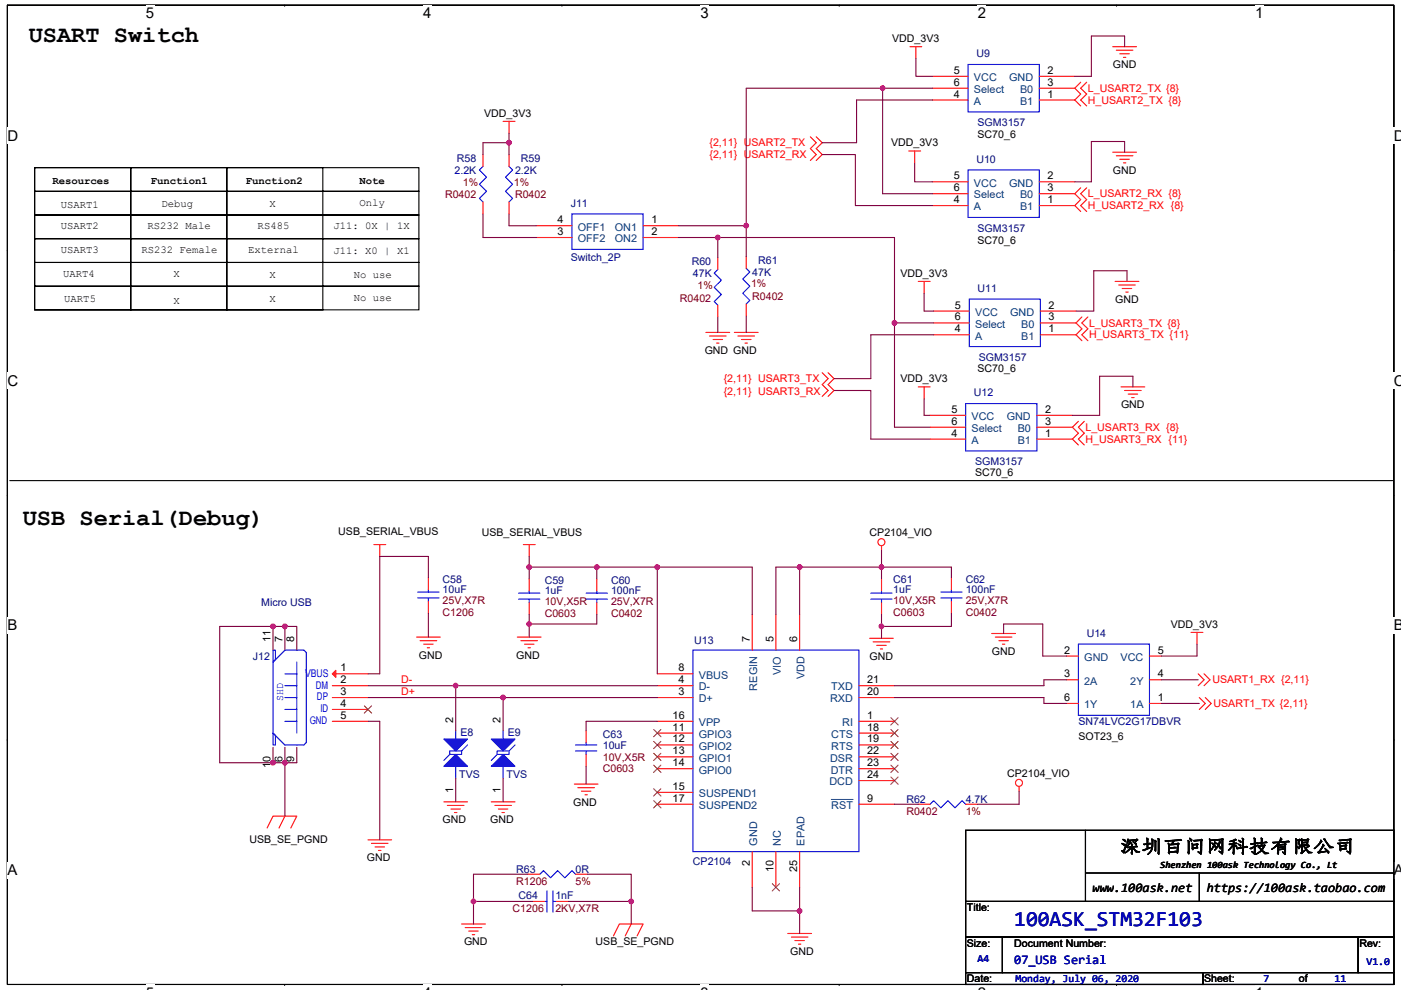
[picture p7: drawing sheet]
<svg xmlns="http://www.w3.org/2000/svg" width="297mm" height="210mm" viewBox="0 0 297 210" stroke-linecap="round" stroke-linejoin="round" font-family="sans-serif">
<path d="M1.6 1.1h293.9v207.7h-293.9v-207.7h293.9v207.7h-293.9z" fill="none" stroke="#000" stroke-width=".23"/>
<g fill="#fff">
<path d="M30.9 1.1h1.8v3.5h-1.8z"/>
<path d="M30.9 208.8h1.8v1.1h-1.8z"/>
</g>
<path d="M60.3 1.1h.1M60.3 208.8h.1" fill="none" stroke="#000" stroke-width=".23"/>
<g fill="#fff">
<path d="M89.7 1.1h1.8v3.5h-1.8z"/>
<path d="M89.7 208.8h1.8v1.1h-1.8z"/>
</g>
<path d="M119.1 1.1h.1M119.1 208.8h.1" fill="none" stroke="#000" stroke-width=".23"/>
<g fill="#fff">
<path d="M148.5 1.1h1.8v3.5h-1.8z"/>
<path d="M148.5 208.8h1.8v1.1h-1.8z"/>
</g>
<path d="M177.9 1.1h.1M177.9 208.8h.1" fill="none" stroke="#000" stroke-width=".23"/>
<g fill="#fff">
<path d="M207.3 1.1h1.8v3.5h-1.8z"/>
<path d="M207.3 208.8h1.8v1.1h-1.8z"/>
</g>
<path d="M236.7 1.1h.1M236.7 208.8h.1" fill="none" stroke="#000" stroke-width=".23"/>
<g fill="#fff">
<path d="M266.1 1.1h1.8v3.5h-1.8z"/>
<path d="M266.1 208.8h1.8v1.1h-1.8z"/>
<path d="M1.6 27.1h2.2v3.5h-2.2z"/>
<path d="M295.5 27.1h1.5v3.5h-1.5z"/>
<path d="M1.6 79h2.2v3.5h-2.2z"/>
<path d="M295.5 79h1.5v3.5h-1.5z"/>
</g>
<path d="M1.6 53h.1M295.5 53h.1" fill="none" stroke="#000" stroke-width=".23"/>
<g fill="#fff">
<path d="M1.6 130.9h2.1v3.5h-2.1z"/>
<path d="M295.5 130.9h1.5v3.5h-1.5z"/>
</g>
<path d="M1.6 104.9h.1M295.5 104.9h.1" fill="none" stroke="#000" stroke-width=".23"/>
<g fill="#fff">
<path d="M1.5 182.8h2.2v3.5h-2.2z"/>
<path d="M295.5 182.8h1.5v3.5h-1.5z"/>
</g>
<g fill="none" stroke="#000" stroke-width=".23">
<path d="M7.3 35.6h81.5v5h-81.5zM7.3 35.6h20.4v30.1h-20.4zM27.7 35.6h20.4v30.1h-20.4zM48.1 35.6h20.3v30.1h-20.3zM7.3 40.6h81.5v5h-81.5zM7.3 55.7h81.5v5h-81.5zM7.3 45.6h81.5v5h-81.5zM7.3 50.6h81.5v5.1h-81.5zM7.3 60.7h81.5v5h-81.5zM2.1 101.9h293.2M1.6 156.9h.1M295.5 156.9h.1"/>
<path d="M204.7 176.1h90.8v15.1h-90.8zM230.1 176.1v15.1M204.7 191.2h90.8v7.6h-90.8zM204.7 198.8h7.8v7.5h-7.8zM212.5 198.8h75.5v7.5h-75.5zM230.1 185.2h65.4M254.3 185.2v6M288 198.8h7.5v7.5h-7.5zM204.7 206.3h50.3v2.5h-50.3zM255 206.3h40.5v2.5h-40.5z"/>
</g>
<g fill="none" stroke="#f00" stroke-width=".23">
<path d="M192.9 9.9h2.5M194.2 9.9v2.5M197.7 16.2h7.5M197.7 18.7h7.5M220.3 16.2h7.6M220.3 18.7h7.6M227.9 18.7l1.2 1.3-1.2 1.2M229.1 17.4l-1.2 1.3M230.4 17.4l-1.3 1.3 1.3 1.3-1.3 1.2 1.3 1.3M235.9 9.9h5.1M236.7 10.6h3.5M237.4 11.4h2"/>
<path d="M238.2 12.2h.5M102.4 32.8v2.5M106.7 25.7h2.5M107.9 25.7v2.6M107.9 32.8v2.5M171.8 29l1.3 1.3-1.3 1.2 1.3 1.3-1.3 1.2M173.1 29l1.2 1.3-1.2 1.2 1.2 1.3-1.2 1.2M192.7 32h2.5M193.9 32v2.5M197.7 21.2h7.5M197.7 38.6h7.5M220.3 21.2h7.6"/>
<path d="M220.3 38.6h7.6M227.9 21.2l1.2 1.3M229.1 39.8l-1.2 1.3M230.4 39.8l-1.3 1.3 1.3 1.2-1.3 1.3 1.3 1.3M235.9 32.3h5.1M236.7 33h3.5M237.4 33.8h2M238.2 34.5h.5M102.4 42.8v2.6M107.9 42.8v2.6M113.7 50.4h7.6M113.7 47.9h7.6"/>
<path d="M136.4 47.9h7.5M136.4 50.4h7.5M152.2 54.7v2.5M158.2 54.4v2.5M194.7 59.7h2.5M195.9 59.7v2.5M197.7 43.6h7.5M197.7 41.1h7.5M220.3 43.6h7.6M220.3 41.1h7.6M227.9 41.1l1.2 1.2-1.2 1.3M227.9 43.6l1.2 1.3"/>
<path d="M236.4 59.7h5.1M149.7 70.5h5M150.4 71.3h3.5M151.2 72h2M151.9 72.8h.5M152.2 64.7v2.5M155.7 70.5h5M156.5 71.3h3.5M157.2 72h2M158 72.8h.5M158.2 64.5v2.5M174.3 79.1l1.3 1.2-1.3 1.3 1.3 1.2-1.3 1.3"/>
<path d="M175.6 79.1l1.2 1.2-1.2 1.3 1.2 1.2-1.2 1.3M197.9 71h7.6M197.9 66h7.6M197.9 68.5h7.6M220.6 71h7.5M220.6 66h7.5M220.6 68.5h7.5M228.1 68.5l1.3 1.2-1.3 1.3M228.1 71l1.3 1.3M229.4 67.2l-1.3 1.3M230.6 67.2l-1.2 1.3 1.2 1.2-1.2 1.3 1.2 1.3M237.2 60.5h3.5"/>
<path d="M237.9 61.2h2M238.7 62h.5M194.7 82.1h2.5M195.9 82.1v2.5M197.2 93.1h7.5M197.2 88.1h7.5M197.2 90.6h7.5M219.8 93.1h7.6M219.8 88.1h7.6M219.8 90.6h7.6M227.4 90.6l1.2 1.3-1.2 1.2M227.4 93.1l1.2 1.3"/>
<path d="M228.6 89.4l-1.2 1.2M229.9 89.4l-1.3 1.2 1.3 1.3-1.3 1.2 1.3 1.3M237.7 82.1h5M238.4 82.8h3.6M239.2 83.6h2M239.9 84.3h.6M79.3 115.5h2.5M80.5 115.5v2.5M111 115.5h2.5M112.2 115.5v2.5M186.9 115.8v1M57.9 137.9h.1"/>
<path d="M60.4 137.9h.1M62.9 137.9h.1M88.3 135.1h5M89.1 135.9h3.5M89.8 136.6h2M90.6 137.4h.5M90.8 122.6v2.5M90.8 127.6v2.5M109.7 135.1h5M110.4 135.9h3.6M111.2 136.6h2M111.9 137.4h.6"/>
<path d="M112.2 122.8v2.5M112.2 127.8v2.5M126.5 122.8v2.5M126.5 127.8v2.5M159.5 130.3v7.6M164.5 130.3v7.6M169.5 130.3v7.6M184.4 135.4h5M185.1 136.1h3.6M185.9 136.9h2M186.6 137.6h.5M186.9 122.8v2.5"/>
<path d="M186.9 127.8v2.5M201.7 122.6v2.5M201.7 127.6v2.5M210.3 134.4h5M211 135.1h3.5M211.8 135.9h2M212.5 136.6h.5M226.1 139.1h2.5M243.7 139.1h2.5M252.5 134.1h2.5M253.8 134.1v2.5M57.9 158.5h.1"/>
<path d="M60.4 158.5h.1M62.9 158.5h.1M70.5 142.9h7.5M70.5 145.4h7.5M70.5 148h7.5M70.5 150.5h7.5M70.5 153h7.5M96.6 155h.1M106.7 155h.1M124.3 155v2.5M139.4 148h7.5M139.4 145.4h7.5"/>
<path d="M139.4 142.9h7.5M139.4 155.5h7.5M139.4 158h7.5M139.4 153h7.5M182.1 153h7.5M182.1 155.5h7.5M182.1 158h7.5M182.1 148h7.5M182.1 145.4h7.5M226.1 149.2h2.5M226.1 144.2h2.5M243.7 144.2h2.5"/>
<path d="M243.7 149.2h2.5M254 142.9l1.3 1.3-1.3 1.2M254.3 148l1.2 1.2-1.2 1.3M255.3 142.9l1.2 1.3-1.2 1.2M255.5 148l1.3 1.2-1.3 1.3M56.6 175.6l1.3-2.5h5l-1.2 2.5M60.4 173.1l-1.2 2.5M78 178.1h5M78.8 178.9h3.5M79.5 179.6h2M94.1 170.1h5M94.8 170.8h3.6"/>
<path d="M95.6 171.6h2M96.4 172.3h.5M96.6 165.1h.1M104.2 170.1h5M104.9 170.8h3.5M105.7 171.6h2M106.4 172.3h.5M106.7 165.1h.1M121.8 166.3h5M122.5 167.1h3.5M123.3 167.8h2M124 168.6h.5"/>
<path d="M124.3 160v2.5M139.4 160.5h7.5M139.4 163h7.5M139.4 168.1h7.5M139.4 170.6h7.5M182.1 170.6h7.5M182.1 160.5h7.5M182.1 163h7.5M182.1 165.6h7.5M194.7 170.6h2.5M204.7 170.6h2.6M216.1 166.8v1"/>
<path d="M80.3 180.4h.5M97.9 196h5M98.6 196.7h3.5M99.4 197.5h2M100.1 198.2h.5M111.9 185.4h2.6M113 191.2h2.5M118 191.2h2.5M122 185.4h2.5M130.1 198.5l1.2-2.5h5.1l-1.3 2.5M133.8 196l-1.2 2.5M159.5 180.6v7.6"/>
<path d="M164.5 180.6v7.6M167 198h5.1M167.8 198.8h3.5M168.5 199.5h2M169.5 180.6v7.6M169.3 200.3h.5"/>
<circle cx="186.9" cy="115" r=".74"/>
<circle cx="216" cy="166.1" r=".74"/>
</g>
<g fill="none" stroke="#00f" stroke-width=".23">
<path d="M205.3 13.7h15v10h-15zM102.4 35.3l-.8 .7 1.6 1.6-1.6 1.5 1.6 1.5-1.6 1.5 .8 .7M107.9 35.3l.8 .7-1.5 1.6 1.5 1.5-1.5 1.5 1.5 1.5-.8 .7M205.3 36h15v10.1h-15zM121.3 45.4h15.1v7.5h-15.1zM152.2 57.2l-.8 .7 1.5 1.5-1.5 1.5 1.5 1.6-1.5 1.5 .8 .7M158.2 56.9l.8 .8-1.5 1.5 1.5 1.5-1.5 1.5 1.5 1.5-.8 .8M205.5 63.5h15.1v10h-15.1zM204.7 85.6h15.1v10.1h-15.1zM57.9 137.9h.5v2l-.5 .5zM88.6 126.8h4.5M88.6 125.6h4.5"/>
<path d="M90.8 125.1v.5M90.8 126.8v.8M109.9 127.1h4.6M109.9 125.8h4.6M112.2 125.3v.5M112.2 127.1v.7M124.3 127.1h4.5M124.3 125.8h4.5M126.5 125.3v.5M126.5 127.1v.7M146.9 137.9h35.2v42.7h-35.2zM184.6 127.1h4.5"/>
<path d="M184.6 125.8h4.5M186.9 125.3v.5M186.9 127.1v.7M199.5 126.8h4.5M199.5 125.6h4.5M201.7 125.1v.5M201.7 126.8v.8M228.6 136.6h15.1v15.1h-15.1zM57.9 140.4l2.5-2.5h4l.5 .5v19.1l-.5 .5h-4l-2.5-2.5zM57.9 155.5l.5 .5v2h-.5zM60.4 142.9h2.5M60.4 145.4h2.5"/>
<path d="M60.4 148h2.5M60.4 150.5h2.5M60.4 153h2.5M62.9 140.4v15.1M96.6 155v1.8M97.9 159.3h-2.5v.7M99.1 158l-1.2 1.3v.7h-2.5l-1.3 1.3M106.7 155v1.8M107.9 159.3h-2.5v.7M109.2 158l-1.3 1.3v.7h-2.5l-1.2 1.3M122 159.3h4.5M122 158h4.5"/>
<path d="M124.3 157.5v.5M124.3 159.3v.7M96.6 162.5v2.6M106.7 162.5v2.6M197.2 170.6l.7-.8 1.6 1.5 1.5-1.5 1.5 1.5 1.5-1.5 .7 .8M114.5 185.4l.7-.7 1.5 1.5 1.5-1.5 1.6 1.5 1.5-1.5 .7 .7M115.5 191.2h.5M116 188.9v4.6M117.2 188.9v4.6M117.2 191.2h.8"/>
</g>
<g fill="#00f" stroke="#00f" stroke-width=".23">
<path d="M104.2 156.8h5l-2.5 2.5z" fill-rule="evenodd"/>
<path d="M106.7 160l2.5 2.5h-5z" fill-rule="evenodd"/>
<path d="M94.1 156.8h5l-2.5 2.5z" fill-rule="evenodd"/>
<path d="M96.6 160l2.5 2.5h-5z" fill-rule="evenodd"/>
</g>
<g fill="none" stroke="#804000" stroke-width=".21">
<path d="M77.3 149.7l1.5 1.6M78.8 149.7l-1.6 1.6M138.6 154.7l1.5 1.6M138.6 157.2l1.5 1.6M138.6 159.8l1.5 1.5M140.1 154.7l-1.5 1.6M140.1 157.2l-1.5 1.6M140.1 159.8l-1.5 1.5M188.9 152.2l1.5 1.6M188.9 154.7l1.5 1.6M188.9 157.2l1.5 1.6M188.9 159.8l1.5 1.5"/>
<path d="M190.4 152.2l-1.5 1.6M190.4 154.7l-1.5 1.6M190.4 157.2l-1.5 1.6M190.4 159.8l-1.5 1.5M138.6 162.3l1.5 1.5M138.6 167.3l1.5 1.5M138.6 169.8l1.5 1.6M140.1 162.3l-1.5 1.5M140.1 167.3l-1.5 1.5M140.1 169.8l-1.5 1.6M188.9 162.3l1.5 1.5M188.9 164.8l1.5 1.5"/>
<path d="M190.4 162.3l-1.5 1.5M190.4 164.8l-1.5 1.5M163.7 187.4l1.6 1.6M165.3 187.4l-1.6 1.6"/>
</g>
<path d="M176.3 169.6h4.6" fill="none" stroke="#004080" stroke-width=".21"/>
<path d="M70.5 142.9l.7-.7v1.5z" fill="#f00" stroke="#f00" stroke-width=".23"/>
<g fill="none" stroke="#800040" stroke-width=".23">
<path d="M187.1 18.7v22.4h10.6M187.1 18.7h10.6M187.1 18.7h-28.9v29.2M194.2 12.4v3.8h3.5M238.4 9.9v-2.3h-7v8.6h-3.5M107.9 28.3v2M107.9 30.3h-5.5v2.5M107.9 30.3v2.5M174.3 32.8h7.1v10.8h16.3M193.9 34.5v4.1h3.8M197.7 21.2h-16.1v9.1h-7.3M238.4 32.3v-2.3h-7v8.6h-3.5"/>
<path d="M102.4 45.4v5h11.3M107.9 45.4v2.5h5.8M143.9 47.9h14.3v6.5M143.9 50.4h8.3v4.3M152.2 50.4h37.5v18.1M238.9 59.7v-2.3h-7v8.6h-3.8M152.2 67.2v3.3M158.2 67v3.5M189.7 68.5h8.2M189.7 68.5v22.1h7.5M195.9 62.2v3.8h2M197.9 71h-13.3v9.3h-7.8"/>
<path d="M176.8 82.8h7.8v10.3h12.6M195.9 84.6v3.5h1.3M240.2 82.1v-2.3h-7.1v8.3h-5.7M112.2 118v2.3M186.9 116.8v3.5M57.9 132.9h2.5M57.9 132.9v5M57.9 132.9h-11.3v28.9h11.3M60.4 132.9h2.5v5M60.4 132.9v5M90.8 122.6v-4.6h-10.3v24.9h-2.5M90.8 130.1v5"/>
<path d="M112.2 120.3h14.3M112.2 132.4v2.7M112.2 120.3v2.5M112.2 130.3v2.1M126.5 120.3v2.5M126.5 130.3v2.1h-14.3M126.5 120.3h12.9M139.4 120.3h20.1v10M139.4 120.3v22.6M169.5 120.3v10M169.5 120.3h-5v10M169.5 120.3h17.4"/>
<path d="M186.9 130.3v2.6M186.9 132.9v2.5M186.9 120.3v2.5M186.9 120.3h14.8v2.3M201.7 130.1v2.8h-14.8M212.8 134.4v-2h8.3v6.7h5M253.8 136.6v2.5h-7.6M57.9 158.5v3.3M60.4 158.5v3.3M62.9 158.5v3.3h-2.5M78 153h2.5v25.1M78 148h28.7"/>
<path d="M78 145.4h18.6M96.6 145.4v9.6M96.6 145.4h42.8M106.7 148v7M106.7 148h32.7M139.4 153h-15.1v2M189.7 148h31.6v1.2h4.8M226.1 144.2h-4.8v1.2h-31.6M246.2 144.2h7.8M246.2 149.2h8.1M57.9 161.8h2.5M60.4 161.8v11.3"/>
<path d="M96.6 165.1v5M106.7 165.1v5M124.3 162.5v3.8M189.7 170.6h5M216.1 167.8v2.8h-8.8M100.4 191.2h12.6M100.4 191.2v4.8M111.9 185.4h-11.5v5.8M120.5 191.2h13.3M124.5 185.4h9.3v5.8M133.8 191.2v4.8M159.5 188.2v5h10"/>
<path d="M169.5 188.2v5M169.5 193.2v4.8"/>
</g>
<g fill="#f0f" stroke="#f0f" stroke-width=".23">
<circle cx="186.9" cy="132.8" r=".49"/>
<circle cx="106.7" cy="147.9" r=".5"/>
<circle cx="96.6" cy="145.4" r=".49"/>
<circle cx="126.5" cy="120.3" r=".49"/>
<circle cx="60.4" cy="132.8" r=".5"/>
<circle cx="57.9" cy="132.8" r=".5"/>
<circle cx="60.4" cy="161.8" r=".49"/>
<circle cx="57.9" cy="161.8" r=".49"/>
<circle cx="186.9" cy="120.3" r=".49"/>
<circle cx="169.5" cy="120.3" r=".5"/>
<circle cx="112.2" cy="120.3" r=".5"/>
<circle cx="139.3" cy="120.3" r=".5"/>
<circle cx="112.2" cy="132.4" r=".49"/>
<circle cx="169.5" cy="193.2" r=".49"/>
<circle cx="158.2" cy="47.9" r=".49"/>
<circle cx="152.2" cy="50.4" r=".49"/>
<circle cx="107.9" cy="30.3" r=".5"/>
<circle cx="133.8" cy="191.2" r=".49"/>
<circle cx="100.4" cy="191.2" r=".49"/>
<circle cx="189.6" cy="68.5" r=".5"/>
<circle cx="187.1" cy="18.7" r=".49"/>
</g>
<g font-size="5">
<text x="6.1" y="8.8">USART Switch</text>
<text x="4.8" y="111.4">USB Serial(Debug)</text>
</g>
<text font-size="4.5" fill="#000080" x="215" y="196.4">100ASK_STM32F103</text>
<text font-size="3.8" x="237.4" y="180.6">深圳百问网科技有限公司</text>
<g font-size="3.2">
<text x="30.9" y="3.9">5</text>
<text x="89.7" y="3.9">4</text>
<text x="148.5" y="3.9">3</text>
<text x="207.3" y="3.9">2</text>
<text x="266.1" y="3.9">1</text>
<text x="1.6" y="29.9">D</text>
<text x="295.5" y="29.9">D</text>
<text x="1.6" y="81.8">C</text>
<text x="295.5" y="81.8">C</text>
<text x="1.6" y="133.7">B</text>
<text x="295.5" y="133.7">B</text>
<text x="1.6" y="185.6">A</text>
<text x="295.5" y="185.6">A</text>
</g>
<g font-size="2.8">
<text x="231.6" y="189.2">www.100ask.net</text>
<text x="255.9" y="189.2">https://100ask.taobao.com</text>
</g>
<text font-size="2.8" fill="#000080" x="215" y="204.6">07_USB Serial</text>
<g font-size="2.3">
<text x="202.2" y="15.7">5</text>
<text x="222.1" y="15.7">2</text>
<text x="202.2" y="20.7">4</text>
<text x="202.2" y="18.2">6</text>
<text x="222.1" y="20.7">1</text>
<text x="222.1" y="18.2">3</text>
<text x="202.2" y="38">5</text>
<text x="202.2" y="40.6">6</text>
<text x="222.1" y="40.6">3</text>
<text x="222.1" y="38">2</text>
<text x="118.2" y="47.3">4</text>
<text x="138.1" y="47.3">1</text>
<text x="202.2" y="43.1">4</text>
<text x="222.1" y="43.1">1</text>
<text x="118.2" y="49.8">3</text>
<text x="138.1" y="49.8">2</text>
<text x="202.5" y="65.4">5</text>
<text x="222.3" y="65.4">2</text>
<text x="202.5" y="70.5">4</text>
<text x="202.5" y="68">6</text>
<text x="222.3" y="70.5">1</text>
<text x="222.3" y="68">3</text>
<text x="201.7" y="87.6">5</text>
<text x="221.6" y="87.6">2</text>
<text x="201.7" y="92.6">4</text>
<text x="201.7" y="90.1">6</text>
<text x="221.6" y="92.6">1</text>
<text x="221.6" y="90.1">3</text>
<text x="57.4" y="136.1" transform="rotate(-90 57.4 136.1)">11</text>
<text x="59.9" y="136.1" transform="rotate(-90 59.9 136.1)">7</text>
<text x="62.4" y="136.1" transform="rotate(-90 62.4 136.1)">8</text>
<text x="159" y="136.1" transform="rotate(-90 159 136.1)">7</text>
<text x="164" y="136.1" transform="rotate(-90 164 136.1)">5</text>
<text x="169" y="136.1" transform="rotate(-90 169 136.1)">6</text>
<text x="72.2" y="142.4">1</text>
<text x="143.9" y="142.4">8</text>
<text x="225.6" y="138.6">2</text>
<text x="225.6" y="143.7">3</text>
<text x="245.5" y="138.6">5</text>
<text x="245.5" y="143.7">4</text>
<text x="72.2" y="144.9">2</text>
<text x="72.2" y="147.4">3</text>
<text x="72.2" y="149.9">4</text>
<text x="143.9" y="147.4">3</text>
<text x="143.9" y="144.9">4</text>
<text x="183.9" y="147.4">20</text>
<text x="183.9" y="144.9">21</text>
<text x="225.6" y="148.7">6</text>
<text x="245.5" y="148.7">1</text>
<text x="72.2" y="152.5">5</text>
<text x="96.1" y="153.2" transform="rotate(-90 96.1 153.2)">2</text>
<text x="106.1" y="153.2" transform="rotate(-90 106.1 153.2)">2</text>
<text x="142.6" y="155">11</text>
<text x="142.6" y="152.5">16</text>
<text x="183.9" y="152.5">1</text>
<text x="183.9" y="155">18</text>
<text x="59.9" y="161.6" transform="rotate(-90 59.9 161.6)">6</text>
<text x="62.4" y="161.6" transform="rotate(-90 62.4 161.6)">9</text>
<text x="142.6" y="157.5">12</text>
<text x="142.6" y="160">13</text>
<text x="183.9" y="160">22</text>
<text x="183.9" y="157.5">19</text>
<text x="57.4" y="162.9" transform="rotate(-90 57.4 162.9)">10</text>
<text x="142.6" y="162.5">14</text>
<text x="142.6" y="167.5">15</text>
<text x="183.9" y="165">24</text>
<text x="183.9" y="162.5">23</text>
<text x="96.1" y="168.1" transform="rotate(-90 96.1 168.1)">1</text>
<text x="106.1" y="168.1" transform="rotate(-90 106.1 168.1)">1</text>
<text x="142.6" y="170.1">17</text>
<text x="183.9" y="170.1">9</text>
<text x="159" y="183.7" transform="rotate(-90 159 183.7)">2</text>
<text x="164" y="185" transform="rotate(-90 164 185)">10</text>
<text x="169" y="185" transform="rotate(-90 169 185)">25</text>
</g>
<g font-size="2.3" fill="#004080">
<text x="206.5" y="17.2">VCC</text>
<text x="213.9" y="17.2">GND</text>
<text x="206.5" y="22.2">A</text>
<text x="206.5" y="19.7">Select</text>
<text x="216.3" y="22.2">B1</text>
<text x="216.3" y="19.7">B0</text>
<text x="206.5" y="39.6">VCC</text>
<text x="213.9" y="39.6">GND</text>
<text x="206.5" y="44.6">A</text>
<text x="206.5" y="42.1">Select</text>
<text x="216.3" y="44.6">B1</text>
<text x="216.3" y="42.1">B0</text>
<text x="122.5" y="51.4">OFF2</text>
<text x="122.5" y="48.9">OFF1</text>
<text x="130.4" y="48.9">ON1</text>
<text x="130.4" y="51.4">ON2</text>
<text x="206.8" y="67">VCC</text>
<text x="206.8" y="69.5">Select</text>
<text x="214.2" y="67">GND</text>
<text x="216.5" y="69.5">B0</text>
<text x="206.8" y="72">A</text>
<text x="216.5" y="72">B1</text>
<text x="206" y="89.1">VCC</text>
<text x="213.4" y="89.1">GND</text>
<text x="206" y="94.1">A</text>
<text x="206" y="91.6">Select</text>
<text x="215.8" y="94.1">B1</text>
<text x="215.8" y="91.6">B0</text>
<text x="148.2" y="143.9">VBUS</text>
<text x="165.6" y="143.1" transform="rotate(-90 165.6 143.1)">VIO</text>
<text x="229.9" y="140.2">GND</text>
<text x="237.6" y="140.2">VCC</text>
<text x="148.2" y="149">D+</text>
<text x="148.2" y="146.5">D-</text>
<text x="160.5" y="146.5" transform="rotate(-90 160.5 146.5)">REGIN</text>
<text x="170.6" y="144" transform="rotate(-90 170.6 144)">VDD</text>
<text x="176" y="149">RXD</text>
<text x="176.3" y="146.5">TXD</text>
<text x="229.9" y="145.2">2A</text>
<text x="239.6" y="145.2">2Y</text>
<text x="148.2" y="154">VPP</text>
<text x="178.6" y="154">RI</text>
<text x="229.9" y="150.2">1Y</text>
<text x="239.6" y="150.2">1A</text>
<text x="148.2" y="156.5">GPIO3</text>
<text x="148.2" y="159">GPIO2</text>
<text x="148.2" y="161.5">GPIO1</text>
<text x="176" y="161.5">DSR</text>
<text x="176.3" y="156.5">CTS</text>
<text x="176.3" y="159">RTS</text>
<text x="148.2" y="164.1">GPIO0</text>
<text x="175.8" y="166.6">DCD</text>
<text x="176.1" y="164.1">DTR</text>
<text x="148.2" y="169.1">SUSPEND1</text>
<text x="148.2" y="171.6">SUSPEND2</text>
<text x="176.3" y="171.6">RST</text>
<text x="160.5" y="179.4" transform="rotate(-90 160.5 179.4)">GND</text>
<text x="165.6" y="179.4" transform="rotate(-90 165.6 179.4)">NC</text>
<text x="170.6" y="179.4" transform="rotate(-90 170.6 179.4)">EPAD</text>
</g>
<g font-size="2.2">
<text x="189.1" y="8.9">VDD_3V3</text>
<text x="235.9" y="14.5">GND</text>
<text x="102.7" y="24.8">VDD_3V3</text>
<text x="207.3" y="29.3">SC70_6</text>
<text x="188.9" y="31.1">VDD_3V3</text>
<text x="11.1" y="38.9">Resources</text>
<text x="32" y="38.9">Function1</text>
<text x="52.1" y="38.9">Function2</text>
<text x="76.2" y="38.9">Note</text>
<text x="235.9" y="36.8">GND</text>
<text x="12.9" y="44.1">USART1</text>
<text x="34.2" y="43.9">Debug</text>
<text x="57.1" y="43.9">X</text>
<text x="76.2" y="43.6">Only</text>
<text x="12.9" y="48.7">USART2</text>
<text x="12.9" y="53.7">USART3</text>
<text x="30" y="53.7">RS232 Female</text>
<text x="31.2" y="48.7">RS232 Male</text>
<text x="52.6" y="53.7">External</text>
<text x="54.6" y="48.7">RS485</text>
<text x="70.7" y="48.7">J11: 0X | 1X</text>
<text x="70.7" y="54">J11: X0 | X1</text>
<text x="207.3" y="51.7">SC70_6</text>
<text x="13.4" y="58.7">UART4</text>
<text x="36.8" y="58.7">X</text>
<text x="57.1" y="59">X</text>
<text x="75" y="59">No use</text>
<text x="190.9" y="58.7">VDD_3V3</text>
<text x="13.6" y="64">UART5</text>
<text x="36.8" y="64.5">X</text>
<text x="57.1" y="64">X</text>
<text x="75" y="63.8">No use</text>
<text x="236.4" y="64.2">GND</text>
<text x="149.4" y="75.1">GND GND</text>
<text x="190.9" y="81.1">VDD_3V3</text>
<text x="207.3" y="78.8">SC70_6</text>
<text x="237.7" y="86.6">GND</text>
<text x="206.8" y="100.9">SC70_6</text>
<text x="71.7" y="113.5">USB_SERIAL_VBUS</text>
<text x="102.1" y="113.8">USB_SERIAL_VBUS</text>
<text x="184.4" y="113.8">CP2104_VIO</text>
<text x="248.2" y="133.1">VDD_3V3</text>
<text x="88.8" y="139.7">GND</text>
<text x="109.4" y="139.7">GND</text>
<text x="184.4" y="139.9">GND</text>
<text x="210.3" y="138.9">GND</text>
<text x="228.6" y="157">SOT23_6</text>
<text x="213.5" y="164.8">CP2104_VIO</text>
<text x="121.5" y="170.9">GND</text>
<text x="52.9" y="178.9">USB_SE_PGND</text>
<text x="93.8" y="174.6">GND</text>
<text x="103.9" y="174.6">GND</text>
<text x="77.8" y="182.7">GND</text>
<text x="205" y="193.2">Title:</text>
<text x="98.4" y="200.5">GND</text>
<text x="126.3" y="200.5">USB_SE_PGND</text>
<text x="167.5" y="202.5">GND</text>
<text x="205" y="200.8">Size:</text>
<text x="215" y="200.8">Document Number:</text>
<text x="288.2" y="200.8">Rev:</text>
<text x="205" y="208.3">Date:</text>
<text x="255.3" y="208.3">Sheet:</text>
<text x="275.4" y="208.3">of</text>
</g>
<g font-size="2.2" fill="#000080">
<text x="207" y="12.2">U9</text>
<text x="207.3" y="26.8">SGM3157</text>
<text x="96.9" y="34.3">R58</text>
<text x="110.4" y="34.3">R59</text>
<text x="207" y="34.6">U10</text>
<text x="96.4" y="36.8">2.2K</text>
<text x="109.2" y="36.8">2.2K</text>
<text x="121" y="43.9">J11</text>
<text x="207.3" y="49.1">SGM3157</text>
<text x="121" y="55.4">Switch_2P</text>
<text x="146.7" y="56.2">R60</text>
<text x="146.9" y="58.7">47K</text>
<text x="159.5" y="58.5">47K</text>
<text x="160.7" y="55.9">R61</text>
<text x="207.3" y="62">U11</text>
<text x="207.5" y="76.6">SGM3157</text>
<text x="206.5" y="84.1">U12</text>
<text x="206.8" y="98.7">SGM3157</text>
<text x="93.8" y="123.6">C58</text>
<text x="93.8" y="125.8">10uF</text>
<text x="115.5" y="123.8">C59</text>
<text x="129.6" y="123.8">C60</text>
<text x="189.4" y="123.6">C61</text>
<text x="189.4" y="125.8">1uF</text>
<text x="204.7" y="123.6">C62</text>
<text x="204.7" y="125.8">100nF</text>
<text x="55.4" y="128.6">Micro USB</text>
<text x="115.5" y="126.1">1uF</text>
<text x="129.6" y="126.1">100nF</text>
<text x="147.2" y="136.7">U13</text>
<text x="230.4" y="135.1">U14</text>
<text x="53.6" y="139.9">J12</text>
<text x="228.6" y="153.8">SN74LVC2G17DBVR</text>
<text x="97.6" y="156">E8</text>
<text x="107.7" y="156">E9</text>
<text x="127.8" y="156.5">C63</text>
<text x="127.8" y="158.8">10uF</text>
<text x="97.4" y="165.1">TVS</text>
<text x="107.4" y="165.1">TVS</text>
<text x="192.2" y="170.3">R62</text>
<text x="204.7" y="170.3">4.7K</text>
<text x="109.4" y="185.2">R63</text>
<text x="122" y="185.2">0R</text>
<text x="146.9" y="183.4">CP2104</text>
<text x="109.9" y="190.7">C64</text>
<text x="117.7" y="190.7">1nF</text>
<text x="207.3" y="204.1">A4</text>
<text x="215.3" y="208.4">Monday, July 06, 2020</text>
<text x="267.9" y="208.4">7</text>
<text x="283" y="208.4">11</text>
<text x="289.7" y="204.6">V1.0</text>
</g>
<g font-size="2.2" fill="#f00">
<text x="230.6" y="19.5">L_USART2_TX {8}</text>
<text x="230.6" y="22">H_USART2_TX {8}</text>
<text x="150.4" y="31.1">{2,11} USART2_TX</text>
<text x="150.4" y="33.5">{2,11} USART2_RX</text>
<text x="230.6" y="41.9">L_USART2_RX {8}</text>
<text x="230.6" y="44.4">H_USART2_RX {8}</text>
<text x="230.9" y="69.3">L_USART3_TX {8}</text>
<text x="230.9" y="71.8">H_USART3_TX {11}</text>
<text x="153.5" y="81.1">{2,11} USART3_TX</text>
<text x="153.5" y="83.8">{2,11} USART3_RX</text>
<text x="230.1" y="91.4">L_USART3_RX {8}</text>
<text x="230.1" y="93.9">H_USART3_RX {11}</text>
<text x="85" y="144.9">D-</text>
<text x="85" y="147.4">D+</text>
<text x="257" y="144.9">USART1_RX {2,11}</text>
<text x="257.3" y="150">USART1_TX {2,11}</text>
</g>
<g font-size="2.2" fill="#800000">
<text x="98.1" y="39.3">1%</text>
<text x="108.9" y="39.3">1%</text>
<text x="94.4" y="42.1">R0402</text>
<text x="109.2" y="42.1">R0402</text>
<text x="144.1" y="64">R0402</text>
<text x="147.9" y="61.2">1%</text>
<text x="159.2" y="61">1%</text>
<text x="159.5" y="63.7">R0402</text>
<text x="93.8" y="130.6">C1206</text>
<text x="93.8" y="128.1">25V,X7R</text>
<text x="115.5" y="130.9">C0603</text>
<text x="115.5" y="128.4">10V,X5R</text>
<text x="129.6" y="130.9">C0402</text>
<text x="129.6" y="128.4">25V,X7R</text>
<text x="189.4" y="130.6">C0603</text>
<text x="189.4" y="128.1">10V,X5R</text>
<text x="204.7" y="130.6">C0402</text>
<text x="204.7" y="128.1">25V,X7R</text>
<text x="127.8" y="161.3">10V,X5R</text>
<text x="127.8" y="163.8">C0603</text>
<text x="192.2" y="172.9">R0402</text>
<text x="204.7" y="172.9">1%</text>
<text x="109.4" y="187.7">R1206</text>
<text x="122" y="187.7">5%</text>
<text x="108.7" y="193.5">C1206</text>
<text x="117.7" y="193.5">2KV,X7R</text>
</g>
<g font-size="2.2" fill="#00f">
<text x="64.7" y="143.5">VBUS</text>
<text x="60" y="148.7" transform="rotate(-90 60 148.7)">SHD</text>
<text x="66.9" y="146">DM</text>
<text x="67.2" y="148.6">DP</text>
<text x="65.7" y="153.6">GND</text>
<text x="67.9" y="151.1">ID</text>
</g>
<text font-size="2" x="246" y="184">Shenzhen 100ask Technology Co., Lt</text>
</svg>
